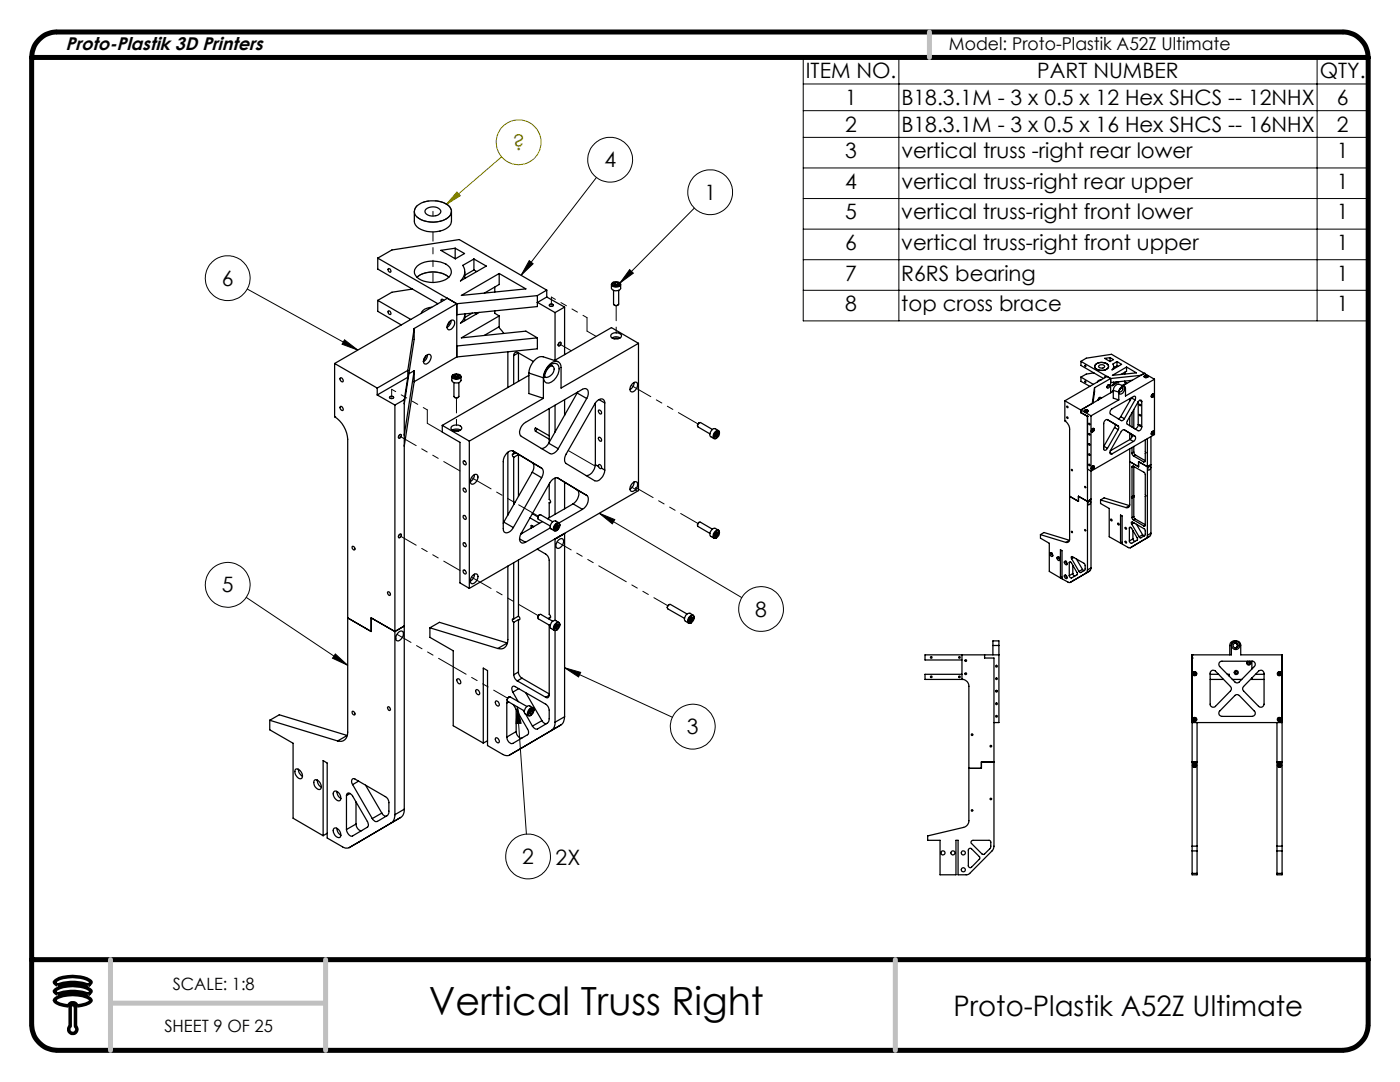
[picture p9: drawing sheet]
<svg xmlns="http://www.w3.org/2000/svg" width="279mm" height="216mm" viewBox="0 0 279 216" stroke-linecap="round" stroke-linejoin="round" font-family="sans-serif">
<g fill="none" stroke="#000" stroke-width=".2">
<path d="M160.3 11.5h112.7v52.5h-112.7zM160.3 16.8h112.7M179.4 11.5v52.5M262.9 11.5v52.5M119 35.4l-15 19.5M160.3 22.1h112.7M160.3 27.4h112.7M160.3 33.5h112.7M160.3 39.6h112.7M49.4 57.7l22 12.2M105.6 52l.8 .6-2.4 2.3zM125.7 53.8l.7 .7-2.7 2z"/>
<path d="M138.6 41.5l-14.9 15M160.3 45.7h112.7M160.3 51.8h112.7M160.3 57.9h112.7M68.8 67.8l2.6 2.1-3.1-1.2zM49.1 119.2l20.3 13.6M119.6 102.4l28.4 16.8M119.6 102.4l3.1 1.3-.5 .8zM66.9 130.5l2.5 2.3-3-1.5zM112.7 133.2l21.5 9.9M112.7 133.2l3.2 1-.4 .9zM103.3 141l1.8 25.4"/>
<path d="M103.3 141l.7 3.3-1 .1z"/>
<circle cx="121.8" cy="31.9" r="4.5"/>
<circle cx="141.7" cy="38.4" r="4.5"/>
<circle cx="45.4" cy="55.5" r="4.5"/>
<circle cx="45.4" cy="116.7" r="4.5"/>
<circle cx="151.9" cy="121.5" r="4.5"/>
<circle cx="138.3" cy="145" r="4.5"/>
<circle cx="105.4" cy="170.9" r="4.5"/>
</g>
<g fill="none" stroke="#808000" stroke-width=".2">
<path d="M91.2 38.3l.7 .8-2.9 1.7zM100.1 31.3l-11.1 9.5"/>
<circle cx="103.5" cy="28.4" r="4.5"/>
</g>
<path d="M10.9 197.7a6 6 0 0 1 5.2-.9 3.2 3.2 0 0 1 2.1 1 .79 .79 0 0 1-1.3 .4 10.7 10.7 0 0 0-5.5 .1l-.5-.4zM10.9 195.9a6 6 0 0 1 5.2-.9 3.2 3.2 0 0 1 2.1 1 .79 .79 0 0 1-1.3 .4 10.7 10.7 0 0 0-5.5 .1l-.5-.4zM11 199.4a7.1 7.1 0 0 1 7 0l.2 .2a1.36 1.36 0 0 1-1.1 .8l-1.7 .3a.9 .9 0 0 0-.9-.6 .9 .9 0 0 0-.8 .6 4.3 4.3 0 0 1-2.7-.9l-.1-.2zM14 204.8a.81 .81 0 0 0 0 1.2 .81 .81 0 0 0 1.1 0 .81 .81 0 0 0 0-1.2M14 201a.53 .53 0 0 1 .5-.6 .53 .53 0 0 1 .6 .6" fill="none" stroke="#000" stroke-width=".7" stroke-linecap="butt"/>
<path d="M11.4 6.4a5.1 5.1 0 0 0-5.1 5.1M267.9 6.4a5.1 5.1 0 0 1 5.1 5.1M6.3 204.5a5.2 5.2 0 0 0 5.1 5.1M273 204.5a5.2 5.2 0 0 1-5.1 5.1" fill="none" stroke="#000" stroke-width="1" stroke-linecap="butt"/>
<path d="M14 201v3.8M15.1 201v3.8" fill="none" stroke="#000" stroke-width=".7"/>
<path d="M11.4 6.4h256.5M6.3 191.5h266.7M6.3 204.5v-193h266.7v193M11.4 209.6h256.5" fill="none" stroke="#000" stroke-width="1"/>
<path d="M185.5 6.4v5.1M22 191.5v18.1M65 191.5v18.1M178.7 191.5v18.1M22 200.2h43" fill="none" stroke="#c0c0c0" stroke-width="1"/>
<path d="M125.7 53.8l.7 .7-2.7 2zM119.6 102.4l3.1 1.3-.5 .8zM112.7 133.2l3.2 1-.4 .9zM105.6 52l.8 .6-2.4 2.3zM68.8 67.8l2.6 2.1-3.1-1.2zM66.9 130.5l2.5 2.3-3-1.5zM103.3 141l.7 3.3-1 .1z" fill="#000"/>
<path d="M91.2 38.3l.7 .8-2.9 1.7z" fill="#808000"/>
<g fill="none" stroke="#000" stroke-width=".25">
<path d="M75.4 51.5l15.8 9.1M75.4 51.5l2.8-1.6 13.5-2.1 17.4 10.1M75.4 51.5v2.2l12 6.9M75.4 59.9v2.2l4.7 2.7M75.4 59.9l6.6 3.8M77.5 53.6a.44 .44 0 0 1 .4 .2 .44 .44 0 0 1 0 .5l-.4-.2zM82.3 57.7l-4.1 .6-2.8 1.6M82.7 42.2v1.9a2.22 2.22 0 0 0 1.9 1.9 4.9 4.9 0 0 0 5.4-1.3l.1-.6v-1.9M83.2 55.3a5.3 5.3 0 0 1 6.4 0M83.2 41.1a5.4 5.4 0 0 1 6.5 .2 1.57 1.57 0 0 1-.8 2.4 5.6 5.6 0 0 1-5.7-.4 1.46 1.46 0 0 1 0-2.2zM83.3 53.1a5.3 5.3 0 0 1 6.4 .2 1.56 1.56 0 0 1-.8 2.5 5.5 5.5 0 0 1-5.7-.5 1.4 1.4 0 0 1 .1-2.2zM85 41.8a2.11 2.11 0 0 1 2.9 .2 1.17 1.17 0 0 1-1.3 1.1h-.5a1.1 1.1 0 0 1-1.3-1.1z"/>
<path d="M88 50l2.8-.5 1.9 1.1-1.8 1zM88.5 59.9l-.4-.2v.5M90.8 49.5v2.1M92.1 58.9l7.5-4.3 5.4 3zM92.4 53l2.2-1.3 2.4 1.4-5.1 3a2.3 2.3 0 0 0 .5-3.1zM92.7 54.2v1.4M94.6 51.7v2.2M94.6 53.9l.5 .3M94.6 53.9l-1.9 1M98.7 57.3v1M99.6 54.6v2.2l-2.9 1.7M107.2 59v2.2l-16 1.6"/>
<path d="M107.2 59l-16 1.6M109.1 57.9l-1.9 1.1M109.1 59.3l-1.9 1.1M109.1 59.3l3.6 2M109.1 57.9v1.4M122 56.8v.7a1.05 1.05 0 0 0 1.9 0v-.7M122.2 56.5a.84 .84 0 0 1 .9-.3 .84 .84 0 0 1 .6 .6 1.02 1.02 0 0 1-1.6-.1zM122.4 56.3l-.3 .3a.72 .72 0 0 0 .3 .6 .72 .72 0 0 0 .8 .1 .6 .6 0 0 0 .7-.6l-.4-.4M122.4 57.9v2.8a.6 .6 0 0 0 1.1 0v-2.8M122.6 56.9h.1M122.7 56.9h.6M122.8 56.4l.5 .1"/>
<path d="M122.8 56.4l-.3 .2 .1 .3M122.8 56.4v.4M122.8 56.8l-.1 .1M122.8 56.8h.5M123.3 56.8h.1M123.3 56.5l.1 .2-.3 .2h-.5M123.3 56.5v.3M66.8 72.5v10.6M66.8 72.5l8.5 4.9M67.9 75.4a.47 .47 0 0 1 .5 .3 .47 .47 0 0 1-.1 .5l-.4-.4zM75.3 78.8l3.5 2M75.3 77.4v1.4"/>
<path d="M77.5 62a.44 .44 0 0 1 .4 .3 .44 .44 0 0 1 0 .5l-.4-.3zM77.9 79.1h.2l.4 .1a.4 .4 0 0 1-.4 .4 .4 .4 0 0 1-.3-.4zM80.7 79.8l-1.9 1M80.7 79.8v81.7M81.4 75.3l-6.1 3.5M81.4 75.3l-.7 4.5M81.4 73.9v1.4M81.4 73.9l-6.1 3.5M82.7 65.5v2.2l-2 12.9M82.7 74v2.2M82.7 65.5l-1.3 8.4M82.7 74l-2 12.8"/>
<path d="M82.7 76.2l-2 12.8M82.7 74l-1.1 .6M84.9 71l-.1 .4-.2 .3M85.1 70.9a.53 .53 0 0 1 .7-.2 .53 .53 0 0 1 .2 .7l-.2 .6a.96 .96 0 0 1-1.1 .6 1.37 1.37 0 0 1 .4-1.7zM85.3 70.8l-.2 .8-.6 .6M86.1 61.3a2.05 2.05 0 0 0-2 1.2M89.7 64.2l-.1 .4-.3 .3M89.8 64.1l.3-.2a.43 .43 0 0 1 .6 .3 1.24 1.24 0 0 1-1.3 1.5 1.25 1.25 0 0 1 .4-1.6zM90 63.9l-.2 .9-.6 .5M90.2 75.1v.8a1.05 1.05 0 0 0 1.8 0v-.8M90.3 74.9l.8-.3a.61 .61 0 0 1 .8 .6l-.5 .3a.7 .7 0 0 1-.7 0 .7 .7 0 0 1-.4-.6zM90.5 74.8l-.3 .3a1.02 1.02 0 0 0 .9 .6 1.02 1.02 0 0 0 .9-.6l-.3-.3"/>
<path d="M90.6 76.3v2.8a.57 .57 0 0 0 1 0v-2.8M90.7 79.3l.2 .1 .5-.1M90.8 75.2h.6h-.1M90.8 74.8l-.2 .3 .2 .2h.5l.3-.2-.3-.3M90.8 74.8h.5M90.8 74.8v.4M90.8 75.2h.5M91.2 60.6l-1.9-1.1-22.5 13M91.2 60.6l-8.5 4.9M91.2 60.6v10.6M91.2 71.2l-8.5 5M91.3 74.8v.4"/>
<path d="M92.7 62.7v1.3M94.3 62.5l-1.6 .9M94.8 62.4l.3 .2M95.6 62.3l-3.7 2.2 .6-.7 .2-1.2M98.7 62v.5l.9 .5M99.5 65.3l1 1.2M99.6 63v2.2l-2.9 1.7M99.6 63l-7.5 4.4 12.9-1.3 2.2 1.3M101.4 70.2v7.1M102.5 70.9v5.7M103.5 70.4a.58 .58 0 0 0-.7-.1 .58 .58 0 0 0-.3 .6M103.5 70.4l3 1.7"/>
<path d="M103.5 70.4v5.7M103.5 70.4l-1 .5M105.6 74.9l-17.3 10M105.6 74.4v4.1l2.8 1M105.6 74.4l2.8 1M107.2 67.4v2.2l-16 1.6M107.2 60.3l3.6 2.1M107.2 67.4l-16 1.6M108.4 79.5l-14.7 8.5M108.4 75.4v4.1M109.7 73l.5-.4a1.04 1.04 0 0 1 1.2 .2 1.04 1.04 0 0 1 .1 1.2 3.2 3.2 0 0 1-2 2.4 1.07 1.07 0 0 1-1-.5 1.07 1.07 0 0 1 .1-1.1l.6-1.3zM109.7 60.7h.5l.2 .1a.4 .4 0 0 1-.4 .3 .4 .4 0 0 1-.4-.3z"/>
<path d="M110.1 73a.98 .98 0 0 1 .1 1.7 1.48 1.48 0 0 1-1.4 .6M110.2 73a2.21 2.21 0 0 0-1.4 2.3M110.8 62.4v9.5M111.3 72.1l-2.9-.9a2.36 2.36 0 0 0-2.5 1.8l-.3 1.4M111.5 68.4l.3-.1a.4 .4 0 0 1 .1 .5 .4 .4 0 0 1-.5 .2zM112.7 61.3l-1.9 1.1M112.7 61.3v9.5M112.7 79.8v3.1M115.2 78.4l1.9 1.1M115.2 78.4l-5.7 10M115.3 78.2l-.1 .2M117.1 79.5a1.31 1.31 0 0 0-.2-2l-.7 .2-11.3 6.6a1.97 1.97 0 0 0-.9 2.8l5.7 3.4a1.47 1.47 0 0 0 1.7-1"/>
<path d="M117.1 79.5l-5.7 10M119.5 79.7l1.2 .7M122 66.8a1.4 1.4 0 0 1 2 .1 1.13 1.13 0 0 1-1.7 .6 .5 .5 0 0 1-.3-.7zM122.1 67.4l.6-.2 1.1 .2M122.5 67.6l.4-.1 .5 .1M122.6 60.9l.4 .1 .3-.1M126.2 76.6a.61 .61 0 0 1 1-.1 1.38 1.38 0 0 1-1.2 1.7 1.1 1.1 0 0 1 .2-1.6zM126.5 76.3l-.1 .7-.7 .7M127.4 68.5l-15.4 8.9v-4.1a1.16 1.16 0 0 0-.8-1.2 1.16 1.16 0 0 0-1.4 .5l-.7 .8a3.7 3.7 0 0 0-.7 2M127.4 68.5v29.4l-33.7 19.5M127.4 68.5l-5.4-3.1-11.3 6.5M212.5 80v4"/>
<path d="M212.5 80l3.2 1.8M215.7 72.1v.8l4.5 2.6M215.7 75.2v.9l1.8 1M215.7 72.1l6 3.4M215.7 72.1l1.1-.6 5-.8 6.6 3.8M215.7 75.2l2.5 1.5M218.3 74.4l-1.5 .2-1.1 .6M218.4 77.4l-.4 3.1-2.3 1.3M218.4 77.4l-.3 3M218.7 72.7a1.73 1.73 0 0 1 2.5 .4 1.5 1.5 0 0 1-2.2 .6 .58 .58 0 0 1-.5-.4 .58 .58 0 0 1 .2-.6zM218.7 72.7a1.85 1.85 0 0 1 2.5 .2 .97 .97 0 0 1-1.3 1 1.06 1.06 0 0 1-1.4-.9zM219.3 79.4l-.1 .3"/>
<path d="M219.3 73a.63 .63 0 0 1 .7-.2 .63 .63 0 0 1 .4 .4 .67 .67 0 0 1-1.1-.2zM219.5 79.3l-.2 .4M219.7 79.5v-.1a.29 .29 0 0 0-.4-.1 .29 .29 0 0 0-.1 .4l-.1 .1M219.8 75.8l-.5 .1-.3 .3M220.7 75.2h-.2v.2M221.1 76.9l-.2 .2M221.1 76.8l.2-.1a.38 .38 0 0 1 .1 .5 .38 .38 0 0 1-.5 .2zM221.2 76.8l-.3 .5M221.5 71.4l-1 .1 1 .6M221.5 71.4l.7 .4-.7 .3M221.5 71.4v.7M221.7 75.5l-.8-.4-8.4 4.9"/>
<path d="M221.7 75.5l-3.3 1.9M221.7 75.5v2.9M222 74.9l2.8-1.7 2 1.2zM222.1 72.6l.8-.5 .9 .6-1.9 1.1a.87 .87 0 0 0 .2-1.2zM222.2 78.1l-6.5 3.7M222.2 77.9v1.5l1.1 .4M222.2 77.9l1.1 .3M222.2 77.9l-.2 .2 .2-.1M222.3 73.1v.5M222.8 76.2l-.5 .4M222.9 72.1v.9M222.9 73l.2 .1"/>
<path d="M222.9 73l-.6 .4M223 76.2l.1 .1M223.3 79.8l-5.6 3.2M223.3 78.2v1.6M223.3 76.2l-1.4 .8 .4-.7v.5M223.4 78.2a.52 .52 0 0 0 .6-.2 .52 .52 0 0 0-.1-.6l-.4 .3-.1 .5M223.7 77.3l.6-.1a.98 .98 0 0 1-.8 1.4l-.2-.2v-.4zM224.3 77l-1-.3a1.21 1.21 0 0 0-1.1 1.2M224.5 76v.2l.3 .2M224.5 74.3v.3M224.8 73.2v.9l-1.1 .6M224.8 76.4v.2"/>
<path d="M224.8 76.4l-.8 .5M225.5 79.6v.4M225.8 79.4l.7 .4M225.8 79.4l-2.1 3.7M225.8 79.3v.1M226 75.9l-4.3 .4M226.5 79.8l.1-.6-.3-.1-4.4 2.5a.82 .82 0 0 0-.3 1l2.2 1.4 .6-.5M226.5 79.8l-2.1 3.7M227.4 79.9l.5 .3M228.4 75a.38 .38 0 0 1 .4-.1 .38 .38 0 0 1 .3 .3 .41 .41 0 0 1-.5 .2 .41 .41 0 0 1-.2-.4zM228.4 74.5h.1M228.4 75.1v.1"/>
<path d="M228.4 74.5l-.7 .4-6 .6M228.4 75a.29 .29 0 0 1 .4-.1 .29 .29 0 0 1 .2 .3h-.5zM228.5 75h.1M228.5 75l-.1 .1a.32 .32 0 0 0 .3 .3 .32 .32 0 0 0 .3-.4M228.6 75.2h.1M228.7 75h.1M228.7 75l-.2 .1 .1 .1M228.7 75v.1M228.7 75.1l-.1 .1M228.7 75.1h.1M228.7 75.1l.1 .1M228.8 75.2h.1"/>
<path d="M228.8 75v.2h-.2M228.8 75v.2M229 75h.1M229.1 75.1v.1M229.8 79.2h.1M229.9 78.7l.2-.1a.37 .37 0 0 1 .2 .4 .37 .37 0 0 1-.5 .2zM229.9 79h.1M229.9 79l.1 .1M230 78.7h.1a.29 .29 0 0 1 .1 .3 .29 .29 0 0 1-.4 .2zM230 79h-.1M230 78.8v.2M230 78.8h.1"/>
<path d="M230 78.8l.2 .1M230.1 78.6a.34 .34 0 0 0-.3 .3 .34 .34 0 0 0 .2 .3M230.1 78.6l.2 .2M230.1 78.6h.1M230.2 78.9v-.1h-.2l-.1 .3h.1M230.2 78.9l-.2 .2M230.4 75.7l-5.8 3.3v-1.5a.48 .48 0 0 0-.4-.5 .48 .48 0 0 0-.5 .4l-.4 .8M230.4 75.7v11l-12.7 7.3-.7-.4M230.4 75.7l-2-1.2-4.3 2.4M66.8 83.1a5.8 5.8 0 0 1 2.6 4.5v58.5a1.55 1.55 0 0 1-2 1.7M66.8 83.1h.1M67.9 81.1a.47 .47 0 0 1 .5 .3 .47 .47 0 0 1-.1 .5l-.4-.4z"/>
<path d="M78.8 80.8v81.8M79.8 86.7h.1a.39 .39 0 0 1 .1 .5 .39 .39 0 0 1-.5 .1v-.2zM88.3 84.9l5.4 3.1M88.3 84.9v1.3l3.5 2.1v28l1.9 1.1M90.1 85.2a1.39 1.39 0 0 1 2 .1 1.21 1.21 0 0 1-2.1 .3zM90.3 85.8l.6-.2 .6 .1 .4 .1M91.5 86h-.8M92.5 97.4a.47 .47 0 0 1 .5 .3 .47 .47 0 0 1-.1 .5l-.4-.3zM92.5 92a.46 .46 0 0 1 .5 .2 .46 .46 0 0 1-.1 .6l-.4-.3zM93.7 88v29.4M94.3 95a.6 .6 0 0 1 1.1-.1 1.37 1.37 0 0 1-1.3 1.7 1.19 1.19 0 0 1 .2-1.6zM94.7 94.7l-.2 .7-.7 .7"/>
<path d="M101.4 90.2v12.6M102.2 89.9l4 2.4M102.5 90.6h-.2l-.1 .1 .3 .6M102.5 90.1v.5M102.5 91.3v9.1M102.9 90.3l-.4 .3M103.5 90.7h.1M103.5 90.7v8.4M103.5 90.7l-1 .6M106.2 92.3a1.55 1.55 0 0 1 0 1.9M106.2 92.3l1.9 1.1M106.2 94.2l-5.7 10"/>
<path d="M106.2 94.2l1.9 1.1M106.9 86l-.2-.3 .2-.3 2.7 1.6M106.9 86l2.7 1.6M107.1 85.5l-.2 .5M108.1 93.4l-5.7-3.4a1.92 1.92 0 0 0-2 2.1l.1 13.8a.77 .77 0 0 0 .6 .5 .77 .77 0 0 0 .7-.4l.6-.7M108.1 93.4a1.43 1.43 0 0 1 0 1.9M108.1 95.3l-5.7 10M109.5 88.4l-.6 .8-.9 .3M109.5 88.4l1.9 1.1M109.6 96.6v3.1l.3 .5-.1 .1h-.2M109.6 81.5v6.8M110.8 80.9v5.3"/>
<path d="M110.8 95.4v7.2M111.2 95.3l4 2.5M112.7 96.2v5.3M115.2 97.8a2 2 0 0 1-.8 2.7M115.2 97.8l1.9 1M117.1 98.8l-5.7-3.4a1.47 1.47 0 0 0-1.7 1l-5.7 10M117.1 98.8a1.97 1.97 0 0 1-.9 2.8M118.8 92.7a2.13 2.13 0 0 1-1.8 2.2M118.8 92.7l.7 .4M118.8 80.4v12.3M119.5 93.1v-.3a.47 .47 0 0 1 .5 .1 .47 .47 0 0 1 .1 .5M119.5 93.1l.3 .4 .3-.1"/>
<path d="M119.5 87.2a.47 .47 0 0 1 .5 .3 .47 .47 0 0 1-.1 .6l-.4-.5zM119.5 81.8a.47 .47 0 0 1 .5 .3 .47 .47 0 0 1-.1 .5l-.4-.3-.1-.3zM120.1 93.4l.6 .4M120.7 80.4a.77 .77 0 0 0-.5-.8 .77 .77 0 0 0-.9 .3l-.6 .7-5.7 10a1.55 1.55 0 0 0 0 1.9l5.7 3.4a1.58 1.58 0 0 0 1.8-1.2l.2-.9M120.7 80.4v13.4M126.2 96.4a.61 .61 0 0 1 1 0 1.38 1.38 0 0 1-1.2 1.6 1.1 1.1 0 0 1 .2-1.6zM126.5 96.2l-.1 .7-.7 .7M139.6 84.3l-.3 .3-.1 .3M142.2 85.7l-2.4-1.4a.6 .6 0 0 0-.5 .9l2.4 1.4M142.7 87h.1M142.8 87l.3 .1M142.8 86.3l.4-.3h.2a.97 .97 0 0 1-.8 1.5 .82 .82 0 0 1 .2-1.2z"/>
<path d="M142.9 86.7l-.2 .2M142.9 86.7l-.1 .3M143 86.4l-.3 .4v.4l.4-.1M143 86.4h.3v.3M143 86.4l-.1 .3M143 86.4l.1 .2M143.1 86.6l.2 .1M143.1 86.6l-.2 .1M143.3 86.7l-.2 .4M143.4 85.9l-.6-.4a1.07 1.07 0 0 0-.9 1.6l.6 .4M143.6 86.4l-.1-.3a.75 .75 0 0 0-1.1 .6 .55 .55 0 0 0 .2 .9l.4-.2M212.5 84a2.25 2.25 0 0 1 1 1.7v21.9a.59 .59 0 0 1-.8 .6"/>
<path d="M212.5 84h.1M213.5 99l1.7 1v-1l1.8 1 .7-.4M213.9 93.7l.1 .2zM215.7 82.3l1.3 .8M215.7 81.8v.5M215.7 81.8l2 1.2M215.7 82.3h.1M216.4 81.9a.38 .38 0 0 1 .4-.2 .38 .38 0 0 1 .3 .4 .41 .41 0 0 1-.4 .1 .41 .41 0 0 1-.3-.3zM216.4 82.1h.1M216.5 97.1h.1v.2zM216.5 81.9l.5 .1a.25 .25 0 0 1-.3 .2 .25 .25 0 0 1-.2-.3zM216.5 81.9v.1a.3 .3 0 0 0 .3 .2 .3 .3 0 0 0 .3-.2l-.1-.1"/>
<path d="M216.7 82.1h.2M216.7 81.9l-.1 .1 .1 .1M216.7 81.9h.2M216.7 81.9v.2M216.9 81.9l.1 .1-.1 .1M216.9 81.9v.2M217 83.1h.1M217 83.1v30.6M217.1 82.1h.1M217.3 86.5l.2 .1v.2zM217.7 83v30.3M217.8 93.5l.1 .1"/>
<path d="M217.8 86.1h.1M218 85.9l.1 .1M218 85.7l.1-.1a.24 .24 0 0 1 .2 .3 .24 .24 0 0 1-.4 .1zM218.1 85.5a.36 .36 0 0 1 .3 .4 .36 .36 0 0 1-.4 .3 .4 .4 0 0 1 .1-.7zM218.1 93l.1-.1a.35 .35 0 0 1 .1 .5 .35 .35 0 0 1-.5 .1zM218.1 93.3h-.1M218.1 93.3l-.1 .1M218.1 93a.24 .24 0 0 1 .2 .4 .24 .24 0 0 1-.4 0zM218.1 93.2v.1M218.1 85.8v-.1l-.1 .2M218.1 93.1l-.1 .3M218.1 93.1l.1 .2"/>
<path d="M218.1 93.1v.1M218.1 93.2l.1 .1M218.1 85.8l.1 .1M218.1 85.8l-.1 .1M218.2 92.9v.1M218.2 85.5h.1M218.2 85.9v-.2l-.2 .1 .1 .2M218.2 93.3l-.2 .1M218.2 85.9l-.1 .1M218.3 93.1v-.1a.32 .32 0 0 0-.4 .2 .32 .32 0 0 0 .1 .4h.1M218.3 85.7v-.1a.28 .28 0 0 0-.4 .1 .28 .28 0 0 0 .2 .4M218.3 93.1v.1"/>
<path d="M219.6 99.8v.7l1.8 1v5.6l2.2 1.3M219.6 99.8l5.1 1.5M219.6 99.8l.7-.5 5.1 1.6-.7 .4M220.3 89l.7 .5M220.3 89v.1M220.9 83.7l1.5 .9M221.5 90.3l.4 .3M222.4 84.6l.2 .2-.2 .5M222.4 84.6l.8 .4M222.4 85.3l.8 .4M222.4 85.3l-2.1 3.7M223.2 85l-2.2-1.3a.78 .78 0 0 0-.7 .8v5.2l.3 .2 .4-.4"/>
<path d="M223.2 85l.1 .2-.1 .5M223.2 85.7l-2.2 3.8M223.7 83.1l-.3 .3-.3 .1M223.7 83.1l.7 .4M224.3 85.7l1.5 .9M225.5 89.5v11.1a.55 .55 0 0 1-.8 .7M225.5 92.1l1.7 1v-1l1.8 1 .7-.4M225.5 83.1v1.8M225.5 86.4v1.3M225.5 87.7l.7 .4M225.5 87.7l-3.9 2.3M225.8 86.6a.73 .73 0 0 1-.3 1.1"/>
<path d="M225.8 86.6l.7 .5M225.9 86.7v.3M225.9 90.4l.4 .6M225.9 87h.1M225.9 99.1h-.1l.1 .2M225.9 82.3v2.9M225.9 87v.1M225.9 89.3v1.1M225.9 93.2v5.9M225.9 99.3v4M226.2 93l2.2 1.3 .1 .2 .1 4.2 .1 .2-.1 .1M226.2 93h-.2l-.1 .2"/>
<path d="M226.2 93l-.3 .2M226.2 88.1l-4.3 2.5M226.3 90.2l.3 .6M226.3 98.9l.1 .1-.1 .1M226.3 91l1.9 1.1M226.3 81.7v3.7M226.3 89.1v1.1M226.3 93.1v5.8M226.3 99.1v4M226.3 90.2l-.4 .2M226.3 98.9l-.4 .2M226.3 99.1l-.4 .2"/>
<path d="M226.5 87.1l-2.2-1.4-.3 .2-2.5 4.1 .1 .6h.3M226.5 87.1a.69 .69 0 0 1-.3 1M226.6 90.8l2 1.1M226.6 90.8l-.3 .2M227.2 84.7a.89 .89 0 0 1-.7 .9M227.2 84.7l.2 .2M227.2 80.2v4.5M227.4 84.9l.1-.2 .1 .3M227.4 82.7l.2 .1v.2zM227.4 84.9l.2 .1M227.6 85l.3 .2M227.9 80.2l-.3-.4-.5 .4-2.2 4.1v.3l2.2 1.3a.67 .67 0 0 0 .8-.7"/>
<path d="M227.9 80.2v5M228.6 91.9a.21 .21 0 0 1-.1 .3 .21 .21 0 0 1-.3-.1M228.6 87.8l.1 2.5-.1 .1M228.6 90.4v1.5M228.6 99v5.8M228.6 91.9l-.4 .2M228.7 90.3l-.1 .1M228.7 99h-.1M229 87.5v19.3M229.2 93.2l.2-.1a.32 .32 0 0 1 .3 .3 .32 .32 0 0 1-.3 .3l-.3 .1zM229.7 87.1v19.3M229.8 86.6v.1"/>
<path d="M229.9 86.1l.2-.1a.38 .38 0 0 1 .2 .5 .38 .38 0 0 1-.5 .2v-.2zM229.9 86.4l.1 .1M229.9 86.5h.1M230 86.2l.1-.1a.29 .29 0 0 1 .1 .4 .29 .29 0 0 1-.4 .1zM230 86.4l-.1 .1M230 86.3v.1M230 86.3h.1M230 86.3l-.1 .1M230 86.3l.2 .1M230.1 86l.1 .1M230.2 86.4l-.2 .1M230.3 86.3v-.2a.31 .31 0 0 0-.5 .2 .31 .31 0 0 0 .1 .4l.1-.1"/>
<path d="M70.3 109.1a.39 .39 0 0 1 .5 .1 .39 .39 0 0 1-.1 .5l-.4-.2zM77.4 118.1a.4 .4 0 0 1 .4 .2 .4 .4 0 0 1 0 .5l-.4-.2zM79.7 106.7l.2-.1a.37 .37 0 0 1 .1 .5 .37 .37 0 0 1-.5 .1zM92.4 113.8a.43 .43 0 0 1 .5 .2 .43 .43 0 0 1 0 .5l-.4-.2zM92.4 108.4a.43 .43 0 0 1 .6 .2 .43 .43 0 0 1-.1 .5l-.4-.3zM92.5 102.9a.45 .45 0 0 1 .5 .2 .45 .45 0 0 1-.1 .5l-.5-.4zM94.3 114.9a.6 .6 0 0 1 1.1-.1 1.37 1.37 0 0 1-1.3 1.7 1.19 1.19 0 0 1 .2-1.6zM94.7 114.6l-.2 .7-.7 .7M100.5 104.2l1.9 1.1M100.5 104.2l-.1 .2M101.4 113v14.6a1.55 1.55 0 0 1-2.1 1.8M102.5 100.4l.1 .2"/>
<path d="M102.5 112.3v11.2M102.8 100.2l-.3 .2M103.5 111.8v11.1M103.7 107.5l1.2 .7M104 106.4a1.25 1.25 0 0 0 .2 2l.7-.2M104 106.4l.1 .1M105.8 103.3l1.9 1.1M106.2 102.5l1.2 .7M106.5 105.1l-.5-.3v.5M107.2 109.6l1.7 1a1.6 1.6 0 0 1 .7 1.2v10.8l.3 .5-.1 .2h-.2M107.7 102.8l-.4 .6M108.3 104.1l-4.4 2.5"/>
<path d="M109.6 100.3v3M109.8 105.3l-4.9 2.9M109.9 100.2l-.3 .1M110.3 104.1l-2.4-1.4a.58 .58 0 0 0-.5 .9l2.4 1.4M110.8 107.5v16.3M110.8 105.4l.3 .2M110.9 104.7l.6-.2a.93 .93 0 0 1-.8 1.4 .82 .82 0 0 1 .2-1.2zM110.9 105.2l-.1 .1M110.9 105.2l-.1 .2M111.1 104.8l-.2 .4M111.1 104.8v.3M111.1 105.1l.3 .1"/>
<path d="M111.1 105.1l-.2 .1M111.2 104.8h-.1M111.4 107.8a.61 .61 0 0 1 1-.1 1.33 1.33 0 0 1-1.2 1.7 1.1 1.1 0 0 1 .2-1.6zM111.4 105.2l.1-.4-.3-.1-.3 .4-.1 .4 .3 .1M111.4 105.2l-.3 .4M111.5 104.3l-.6-.3a1.04 1.04 0 0 0-.9 1.6l.6 .3M111.7 104.8l-.1-.4a1.02 1.02 0 0 0-1 .5 1.02 1.02 0 0 0 .1 1l.5-.1M112.7 106.5l-2 1M112.7 106.4v36.6M114.4 100.5l1.8 1.1M114.4 100.5l-5.1 3M116.2 101.6l-4.7 2.8"/>
<path d="M139.6 104.2l-.3 .3-.1 .3M142.2 105.6l-2.4-1.4a.56 .56 0 0 0-.5 .9l2.4 1.3M142.8 106.2l.4-.3h.2a.95 .95 0 0 1-.8 1.5 .82 .82 0 0 1 .2-1.2zM142.9 106.7l-.2 .1M142.9 106.7l-.2 .2 .3 .1M143 106.3l-.1 .4M143 106.2l-.3 .4v.4h.3M143 106.2l.3 .1v.3M143 106.2v.3M143 106.5l.3 .1M143 106.5l-.1 .2M143.3 106.6l-.3 .4"/>
<path d="M143.4 105.8l-.6-.4a1.06 1.06 0 0 0-.9 1.6l.6 .4M143.6 106.3l-.2-.5a1.02 1.02 0 0 0-.9 .5 1.02 1.02 0 0 0 .1 1.1l.4-.1M207.6 106.7v.7l1.8 1v5.6l2.2 1.3M207.6 106.7l5.1 1.5M207.6 106.7l.8-.4 5 1.5-.7 .4M209.6 110.3a.42 .42 0 0 1 .4 .3 .42 .42 0 0 1-.1 .5 .53 .53 0 0 1-.3-.8zM209.8 110.3h.1M209.8 110.3l.3 .6M211 111.2a.42 .42 0 0 1 .4 .2 .42 .42 0 0 1-.1 .5 .51 .51 0 0 1-.3-.7zM211.2 111.2h.1M211.2 111.2l.3 .5M211.6 115.3v-5.6l.3 .2v5.6l1.4 .7h.3"/>
<path d="M211.9 115.1l-.3 .2M212.4 114.8a.37 .37 0 0 1 .5 .2 .37 .37 0 0 1-.1 .5l-.3-.3zM212.5 112a.4 .4 0 0 1 .4 .2 .4 .4 0 0 1-.1 .5 .52 .52 0 0 1-.3-.7zM212.7 112h.1M212.7 112l.3 .5M212.7 114.8l.3 .5M213.4 112.3a.23 .23 0 0 1 .3-.2 .23 .23 0 0 1 .2 .3l1.1 1.9v.3l-1.2 .8-.4-.5M213.4 112.3v2.6M213.7 112.1l-.3 .2M213.9 111.5l-.1-.4h.2l2.5 1.5v1.2l-.8 .5-.4-.3M213.9 106l.1 .3zM213.9 111.5l1.4 2.5"/>
<path d="M214.1 114.4l.2 .4 .2 .1M214.1 114.4l-.7 .5M214.1 112.8v1.6M214.3 115.8l-.7 .4M214.3 111.2l-.4 .3M214.8 111.5l1.2 2.1M216 113.6l.4 .2M216 113.6l-.7 .4M216.5 105.7h.1v.2zM217 113.7l-.3 .7 .8-.5M217.2 100.2l.3-.2a.38 .38 0 0 1 .1 .5 .38 .38 0 0 1-.5 .1zM217.5 113.9l-3.9 2.3"/>
<path d="M217.7 113.3l-.2 .6M217.7 113.3l-.7 .4M223.1 104.4l.2 .1v.3zM223.6 108.4v-5.6l.3 .1v5.6l1.4 .8h.3M223.9 108.2l-.3 .2M224.6 108a.21 .21 0 0 1 .2 .1 .21 .21 0 0 1-.1 .3zM225.4 105.4a.23 .23 0 0 1 .3-.2 .23 .23 0 0 1 .1 .2l1.1 1.9 .1 .4-1.2 .7-.4-.5M225.4 105.4v2.5M225.6 105.2l-.2 .2M225.8 104.6v-.4l.2-.1 2.5 1.5 .1 .3-.1 1-.9 .5-.3-.3M225.8 104.6l1.5 2.5M225.9 103.3l.3 .4"/>
<path d="M226.1 107.5l.2 .4 .2 .1M226.1 107.5l-.7 .4M226.1 105.9v1.6M226.2 103.7l2.1 1.3M226.3 103.1l.2 .4M226.3 103.1l-.4 .2M226.3 108.9l-.7 .4M226.3 104.3l-.5 .3M226.5 103.5l2.1 1.2M226.5 103.5l-.3 .2M226.8 104.6l1.2 2.1M228 106.7l.4 .2"/>
<path d="M228 106.7l-.7 .4M228.6 104.8l-.1 .2h-.2M228.6 104.8l-.3 .2M229 106.8l-.3 .7 .7-.5M229.4 107l-3.8 2.3M229.7 106.4l-.3 .6M229.7 106.4l-.7 .4M69.4 123.3l4.7 2.7v-2.7l4.7 2.7 1.9-1.1M79.6 126.2a.57 .57 0 0 1 .8-.1 1.45 1.45 0 0 1-1.1 1.8 .92 .92 0 0 1 0-1.5zM85.8 125.3v1.9l4.7 2.7v14.9l5.9 3.5M85.8 125.3l13.5 4.1M85.8 125.3l1.9-1.1 13.5 4.1-1.9 1.1"/>
<path d="M91.2 135.5a.54 .54 0 0 1 .7 .3 .54 .54 0 0 1-.2 .7l-.4-.4zM95 137.6a.6 .6 0 0 1 .6 .4 .6 .6 0 0 1-.1 .6l-.5-.3-.1-.4zM99 139.9a.6 .6 0 0 1 .5 .3 .6 .6 0 0 1-.1 .7l-.4-.4-.2-.4zM101.2 139.9l-.1 .4M101.6 139.1l-.4 .6M102.3 138.1l-.1-.2a.52 .52 0 0 1 0-.7 .52 .52 0 0 1 .6-.2l6.1 3.5a1.62 1.62 0 0 1 .7 1.2l-.1 2.3-.3 .3-1.9 1.2a.89 .89 0 0 1-1-.6M102.3 138.1l1.1 1.9M102.5 123.5h-.2l-.1 .2 .3 .5M102.5 134.7a1.62 1.62 0 0 0 .7 1.2M102.5 124.2v10.5M103.2 135.9l5.7 3.2M103.5 134.1a1.6 1.6 0 0 0 .7 1.2"/>
<path d="M103.5 122.9l.3 .4v.3h-.3M103.5 123.6v10.5M103.5 122.9l-1 .6M103.5 123.6l-1 .6M103.5 134.1l-1 .6M103.5 137.4l-1.2 .7M104.2 135.3l5.4 3.2M104.2 135.3l-1 .6M104.9 138.2l3.3 5.6M107.7 122.6l-.4 .6M109.6 138.7a.44 .44 0 0 1-.2 .5 .44 .44 0 0 1-.5-.1M109.6 123.3v.3"/>
<path d="M109.6 124.7v14M109.6 138.7l-.7 .4M109.9 123.1l-.3 .2M110.3 124l-2.4-1.4a.58 .58 0 0 0-.5 .9l2.4 1.3M110.8 125.8v18.3M110.9 124.5l.6-.2a.93 .93 0 0 1-.8 1.4 .8 .8 0 0 1 .2-1.2zM111 125.1l-.2 .1M111 125.1l-.2 .2 .4 .1M111.1 124.7l-.1 .4M111.1 124.6v.3M111.1 124.9l.3 .2M111.1 124.9l-.1 .2"/>
<path d="M111.4 125.1v-.4l-.2-.1-.4 .4v.4h.4M111.4 125.1l-.2 .3M111.5 124.2l-.6-.4a1.03 1.03 0 0 0-.9 1.6l.6 .4M111.7 124.6l-.2-.4a.98 .98 0 0 0-.9 .5 .98 .98 0 0 0 .1 1.1l.5-.1M111.7 124.6v.1M133.5 120.6l-.3 .6M137.1 122.5l-3.3-1.9a.58 .58 0 0 0-.5 .9l3.3 1.9M137.7 123.1l.7-.2a.97 .97 0 0 1-.9 1.4 .82 .82 0 0 1 .2-1.2zM137.8 123.6l-.1 .2M137.8 123.6l-.1 .2 .3 .2M137.9 123.3l-.1 .3M137.9 123.2v.2"/>
<path d="M137.9 123.4l.4 .2M137.9 123.4l-.1 .2M138 123.2l-.3 .4v.4h.3M138 123.2h.3v.4M138.3 123.6l-.3 .4M138.4 122.8l-.7-.4a1.03 1.03 0 0 0-.9 1.6l.6 .4M138.5 123.3l-.1-.5a1.02 1.02 0 0 0-1 .5 1.02 1.02 0 0 0 .1 1.1l.5-.2M192 135.6h.1M192 134.5h-7.4v1.1h7.4M192 130.7v4.9M196.5 130.7v.6h1.9v37.7l-.4 .7-4.5 4.6-.5 .3h-1.8v-6.9h-.4v6.9h-3.2v-6.9h-2.5v-.9l7.2-1.7a1.35 1.35 0 0 0 1.1-1.3v-26.9a1.32 1.32 0 0 0-1.4-1.3M198.2 128.8v-.9h1.2v.9"/>
<path d="M198.2 128.8h1.2M198.2 128.8v1.9M198.7 137.9h.3M199.4 130.7h-14.8v1h7.4M199.4 128.8v15.4h-1M237.9 131.3h.1M237.9 130.7h.1M237.9 130.7v38.1M238.3 134.3l.1-.1 .2 .3h-.3zM241.5 134.5h1.7M241.5 135.6h2.7M241.7 133.9l.3-.2 .5 .1 3.1 3.2a.64 .64 0 0 1 0 .9l-3 3a.61 .61 0 0 1-.7 .2 .61 .61 0 0 1-.4-.6v-6.3z"/>
<path d="M243.4 132.1l.3-.2h6.2a.62 .62 0 0 1 .6 .4 .62 .62 0 0 1-.2 .7l-3 3.1a.56 .56 0 0 1-.8 0l-3.1-3.1-.2-.5zM244.9 134.5h.4v.4M245.4 128.8h.3M245.4 128.8v1.9M245.7 128.8a.94 .94 0 0 1 1-.9 .94 .94 0 0 1 .9 .9v1.9h8.3v38.1M245.7 128.8v1.9h-7.8M245.9 135.6h1.9M246.5 138.8a.64 .64 0 0 1 .8 0l3 3.1a.61 .61 0 0 1 .2 .7 .61 .61 0 0 1-.6 .3h-6a.62 .62 0 0 1-.6-.3 .62 .62 0 0 1 .1-.7zM246.5 128.3a.5 .5 0 0 1 .5 .5 .5 .5 0 0 1-.5 .5 .5 .5 0 0 0 .4-.5 .5 .5 0 0 0-.4-.5zM246.6 128.3a.5 .5 0 0 0-.4 .8 .5 .5 0 0 0 .8 0 .5 .5 0 0 0-.4-.8M246.7 127.9a1 1 0 0 0-1.3 .9M249.1 131.9a.4 .4 0 0 0-.2 .7 .4 .4 0 0 0 .6 0 .4 .4 0 0 0-.1-.7"/>
<path d="M249.6 135.6h2.7M249.8 131.9v1.6M249.8 135.3v.3M250.6 134.5h1.7M251.2 133.9a.64 .64 0 0 1 .7-.1 .64 .64 0 0 1 .4 .6v6.1a.64 .64 0 0 1-.4 .6 .64 .64 0 0 1-.7-.2l-3-3a.64 .64 0 0 1 0-.9zM255.2 134.4l.1-.2 .2 .1v.2l-.2 .1zM255.8 131.3h.1M53.8 143.7v1.9l4.7 2.7v15l6 3.5M53.8 143.7l13.6 4.1M53.8 143.7l1.9-1.1 13.6 4.2-1.9 1M59 153.5a1.16 1.16 0 0 1 1.4 1.2 .5 .5 0 0 1-.2 .6 .5 .5 0 0 1-.5 0l-.7-.7-.2-.6zM59.5 153.5v.1a1.52 1.52 0 0 0 .9 1.3"/>
<path d="M62.8 155.7a1.19 1.19 0 0 1 1.1 .5 1.19 1.19 0 0 1 0 1.3 1.28 1.28 0 0 1-1.1-1.8zM63.3 155.6l.3 1.1 .5 .4M66.7 157.9a1.19 1.19 0 0 1 1.1 .6 1.19 1.19 0 0 1 0 1.3 1.28 1.28 0 0 1-1.1-1.9zM67.2 157.9l.4 1 .5 .4M69.1 158.8l.1-.3a.56 .56 0 0 1 .5-.3 .56 .56 0 0 1 .5 .4l3.1 5.3a.88 .88 0 0 1 0 1.2l-2.9 1.7a1.19 1.19 0 0 1-1.3-1.3M69.1 158.8v6.7M69.9 158.3l-.8 .5M70.3 142a.39 .39 0 0 1 .5 .2 .39 .39 0 0 1-.1 .5l-.4-.3zM70.4 156.6l-.2-.8a.42 .42 0 0 1 .2-.4 .42 .42 0 0 1 .5 .1l6 3.5a1.38 1.38 0 0 1 .7 1.2v2l-.1 .3-2.2 1.4a.85 .85 0 0 1-1-.6M70.4 156.6l3.9 6.7M71.6 155.9l-1.2 .7M73 156.7l3.2 5.5"/>
<path d="M77.4 141.1a.4 .4 0 0 1 .4 .2 .4 .4 0 0 1 0 .5l-.3-.2zM96.4 148.3v-15l.9 .5v15l3 1.7a1.42 1.42 0 0 0 1.4 .2M97.3 147.8l-.9 .5M99 147.2a.67 .67 0 0 1 .5 1 .65 .65 0 0 1-.5-1zM101.1 140.3v6.8M101.5 140.1l-.4 .2M102.4 140.6l2.9 4.9a.88 .88 0 0 1 0 1.1l-3 1.7a1.14 1.14 0 0 1-1.2-1.2M103 146a1.26 1.26 0 0 0 1.1 1.3M103 146l-1.9 1.1M103 141.6v4.4M104.5 141.7l.1 .4M104.9 142.5l1.4 2.4"/>
<path d="M105.2 141l-3.4-1.9a.58 .58 0 0 0-.5 .8l3.3 2M105.8 141.6l.2-.2h.4a.95 .95 0 0 1-.8 1.4 .82 .82 0 0 1 .2-1.2zM105.8 142.1l-.1 .1M105.8 142.1l-.1 .2 .3 .2M106 141.7l-.2 .4M106 141.6l-.3 .4v.4l.3 .1M106 141.6l.3 .1v.4M106 141.6v.3M106 141.9l.3 .2M106 141.9l-.2 .2M106.3 142.1l-.3 .4M106.4 141.2l-.7-.3a1.04 1.04 0 0 0-.9 1.6l.6 .3"/>
<path d="M106.6 141.7l-.2-.5a1.02 1.02 0 0 0-1 .6 1.02 1.02 0 0 0 .1 1l.5-.1M108.2 143.8a.9 .9 0 0 0 .9 .6M108.2 143.8l-1.9 1.1M110.8 144.1a1.72 1.72 0 0 1-.8 1.7M111.9 144.7l-10.2 6M112.7 143a1.83 1.83 0 0 1-.8 1.7M112.7 143l-1.9 1.1M198.4 152h-2.5v1.3h-2.5M237.9 144.2h17.9M237.9 152h1M238.2 152.6h.3v.2l-.1 .1zM238.3 143.5l.1-.1 .2 .3-.2 .1z"/>
<path d="M238.9 144.2v24.6M254.8 152h1.1M254.8 144.2v24.6M255.2 143.5l.1-.1 .2 .3-.2 .1zM255.2 152.6h.3v.2l-.2 .1zM64.5 166.8v-15l.8 .5v14.9l3.1 1.8a1.42 1.42 0 0 0 1.3 .1M65.3 166.3l-.8 .5M66.7 165.3a1.24 1.24 0 0 1 1.2 1.7 .84 .84 0 0 1-1.2-.6 .92 .92 0 0 1 0-1.1zM67.2 165.3l.4 1 .5 .4M67.2 165.3h.1M71 164.4a1.21 1.21 0 0 0 1.2 1.3M71 164.4l-1.9 1.1"/>
<path d="M71 160v4.4M76.2 162.2l.5 .6h.4M76.2 162.2l-1.9 1.1M78.8 162.6a1.93 1.93 0 0 1-.7 1.6M79.9 163.1l-10.2 6M80.7 161.5a1.72 1.72 0 0 1-.8 1.6M80.7 161.5l-1.9 1.1M193.4 169.3h.4l1.7 1.7v.3l-1.6 1.7a.38 .38 0 0 1-.4 .1 .38 .38 0 0 1-.2-.3v-3.3zM193.9 167.8l.3-.1h3.2l.3 .3v1.1l-1.2 1.3-.3 .1-2.4-2.3zM237.9 168.8v1M237.9 174.3v.3h1v-.3M237.9 169.8v4.5"/>
<path d="M237.9 168.8h1M237.9 169.8h1M237.9 174.3h1M238.9 168.8v1M238.9 169.8v4.5M254.8 168.8v1M254.8 174.3v.3h1.1v-.3M254.8 168.8h1.1M254.8 169.8h1.1M254.8 174.3h1.1M254.8 169.8v4.5M255.9 168.8v1"/>
<path d="M255.9 169.8v4.5"/>
<circle cx="216.6" cy="73" r=".13"/>
<circle cx="216.6" cy="76.2" r=".13"/>
<circle cx="213" cy="83.4" r=".15"/>
<circle cx="213" cy="81.2" r=".15"/>
<circle cx="217.4" cy="84.6" r=".15"/>
<circle cx="217.4" cy="92.8" r=".15"/>
<circle cx="217.4" cy="90.7" r=".15"/>
<circle cx="217.4" cy="88.7" r=".15"/>
<circle cx="227.5" cy="80.9" r=".15"/>
<circle cx="221.8" cy="103.8" r=".17"/>
<circle cx="224.7" cy="105.5" r=".17"/>
<circle cx="185.9" cy="135.1" r=".17"/>
<circle cx="185.9" cy="131.2" r=".17"/>
<circle cx="191.5" cy="131.2" r=".17"/>
<circle cx="191.5" cy="135.1" r=".17"/>
<circle cx="192.7" cy="131.8" r=".18"/>
<circle cx="192.7" cy="134.4" r=".18"/>
<circle cx="198.9" cy="137.9" r=".17"/>
<circle cx="198.9" cy="135.4" r=".17"/>
<circle cx="198.9" cy="132.9" r=".18"/>
<circle cx="238.4" cy="134.4" r=".35"/>
<circle cx="238.4" cy="134.4" r=".4"/>
<circle cx="238.4" cy="134.4" r=".31"/>
<circle cx="238.4" cy="134.4" r=".16"/>
<circle cx="246.6" cy="128.8" r=".82"/>
<circle cx="246.7" cy="134.2" r=".4"/>
<circle cx="246.7" cy="134.2" r=".21"/>
<circle cx="249.2" cy="132.3" r=".22"/>
<circle cx="255.3" cy="134.4" r=".17"/>
<circle cx="255.3" cy="134.4" r=".33"/>
<circle cx="255.3" cy="134.4" r=".4"/>
<circle cx="255.3" cy="134.4" r=".31"/>
<circle cx="194" cy="146.6" r=".16"/>
<circle cx="197.7" cy="148.9" r=".17"/>
<circle cx="197.8" cy="159.4" r=".16"/>
<circle cx="198.9" cy="140.4" r=".17"/>
<circle cx="198.9" cy="142.9" r=".17"/>
<circle cx="238.4" cy="152.7" r=".42"/>
<circle cx="238.4" cy="152.7" r=".15"/>
<circle cx="238.4" cy="152.7" r=".35"/>
<circle cx="238.4" cy="143.6" r=".35"/>
<circle cx="238.4" cy="143.6" r=".31"/>
<circle cx="238.4" cy="152.7" r=".31"/>
<circle cx="238.4" cy="143.5" r=".16"/>
<circle cx="238.4" cy="143.5" r=".4"/>
<circle cx="255.3" cy="143.6" r=".31"/>
<circle cx="255.3" cy="143.5" r=".4"/>
<circle cx="255.3" cy="143.5" r=".17"/>
<circle cx="255.3" cy="143.6" r=".36"/>
<circle cx="255.4" cy="152.7" r=".31"/>
<circle cx="255.4" cy="152.7" r=".34"/>
<circle cx="255.4" cy="152.7" r=".16"/>
<circle cx="255.4" cy="152.7" r=".4"/>
<circle cx="188.2" cy="170.2" r=".4"/>
<circle cx="190.2" cy="170.2" r=".42"/>
<circle cx="192.2" cy="170.2" r=".4"/>
<circle cx="192.2" cy="173.6" r=".4"/>
<circle cx="194" cy="161.7" r=".15"/>
</g>
<g fill="none" stroke="#000" stroke-width=".2" stroke-dasharray="6.3 1.3 1.3 1.3 1.3 1.3">
<path d="M83.2 55.3a5.4 5.4 0 0 1 5.8-.4M86.4 42.2v.9M89 54.9l.6 .4M110 59.3v1.6M78.2 77.7v1.6M78.5 79.1v.1a.39 .39 0 0 1-.3 .3 .39 .39 0 0 1-.4-.3l.4-.1h.3M110.3 60.7l.1 .1a.39 .39 0 0 1-.4 .3 .39 .39 0 0 1-.3-.3l.3-.1h.3M111.4 68.8l.2-.4 .2-.1a.39 .39 0 0 1 .1 .5 .39 .39 0 0 1-.5 .1v-.1M114 70l-2.3-1.4M117.2 66.1v-2.7M119 67.1l-1.8-1M79.5 87.2l.2-.4 .2-.1a.39 .39 0 0 1 .1 .5 .39 .39 0 0 1-.5 .1v-.1"/>
<path d="M85.3 84.5v-2.7M88.3 86.2l-3-1.7M118.8 93l-5.4-3.1M126.9 97.9l.2-.1M126.9 97.3v.6M127.1 97.8l-1.1-.6M79.5 107.1l.2-.4 .2-.2a.39 .39 0 0 1 .1 .5 .39 .39 0 0 1-.5 .2v-.1"/>
</g>
<path d="M89 43.7a5.3 5.3 0 0 1-6-.7 1.61 1.61 0 0 1 1-2.5 5.4 5.4 0 0 1 5.7 .7 1.52 1.52 0 0 1-.7 2.5" fill="none" stroke="#000" stroke-width=".2" stroke-dasharray="6.3 1.3 1.3 1.3 1.3 1.3" stroke-dashoffset=".2"/>
<path d="M101.3 139.3l-22.1-12.7M133.3 120.9l-22.1-12.8" fill="none" stroke="#000" stroke-width=".2" stroke-dasharray="6.3 1.3 1.3 1.3 1.3 1.3" stroke-dashoffset="3.1"/>
<path d="M86.4 46.3v10" fill="none" stroke="#000" stroke-width=".2" stroke-dasharray="6.3 1.3 1.3 1.3 1.3 1.3" stroke-dashoffset="4.5"/>
<path d="M117.2 63.4l-7.2-4.1M85.3 81.8l-7.1-4.1" fill="none" stroke="#000" stroke-width=".2" stroke-dasharray="6.3 1.3 1.3 1.3 1.3 1.3" stroke-dashoffset="5.4"/>
<path d="M91.1 79.4v6.6M123 61v6.6" fill="none" stroke="#000" stroke-width=".2" stroke-dasharray="6.3 1.3 1.3 1.3 1.3 1.3" stroke-dashoffset="3.3"/>
<path d="M139.3 84.6l-13.3-7.7M107.4 103l-13.3-7.7M107.4 122.9l-13.3-7.7" fill="none" stroke="#000" stroke-width=".2" stroke-dasharray="6.3 1.3 1.3 1.3 1.3 1.3" stroke-dashoffset="1.8"/>
<path d="M91.8 94l-12-6.9M91.8 113.8l-12-6.9" fill="none" stroke="#000" stroke-width=".2" stroke-dasharray="6.3 1.3 1.3 1.3 1.3 1.3" stroke-dashoffset="2.6"/>
<path d="M139.3 104.5l-12.4-7.2" fill="none" stroke="#000" stroke-width=".2" stroke-dasharray="6.3 1.3 1.3 1.3 1.3 1.3" stroke-dashoffset="2.4"/>
<text font-size="7.8" x="85.6" y="202.6">Vertical Truss Right</text>
<text font-size="5.6" x="190.3" y="202.7">Proto-Plastik A52Z Ultimate</text>
<g font-size="4.2">
<text x="160.8" y="15.6">ITEM NO.</text>
<text x="207" y="15.6">PART NUMBER</text>
<text x="263.4" y="15.6">QTY.</text>
<text x="168.7" y="20.9">1</text>
<text x="179.9" y="20.9">B18.3.1M - 3 x 0.5 x 12 Hex SHCS -- 12NHX</text>
<text x="266.8" y="20.9">6</text>
<text x="168.7" y="26.3">2</text>
<text x="179.9" y="26.3">B18.3.1M - 3 x 0.5 x 16 Hex SHCS -- 16NHX</text>
<text x="266.8" y="26.3">2</text>
<text x="120.6" y="33.4">4</text>
<text x="168.7" y="31.6">3</text>
<text x="179.9" y="31.6">vertical truss -right rear lower</text>
<text x="266.8" y="31.6">1</text>
<text x="140.6" y="39.9">1</text>
<text x="168.7" y="37.7">4</text>
<text x="179.9" y="37.7">vertical truss-right rear upper</text>
<text x="266.8" y="37.7">1</text>
<text x="168.7" y="43.8">5</text>
<text x="179.9" y="43.8">vertical truss-right front lower</text>
<text x="266.8" y="43.8">1</text>
<text x="168.7" y="49.9">6</text>
<text x="179.9" y="49.9">vertical truss-right front upper</text>
<text x="266.8" y="49.9">1</text>
<text x="44.3" y="57">6</text>
<text x="168.7" y="56">7</text>
<text x="179.9" y="56">R6RS bearing</text>
<text x="266.8" y="56">1</text>
<text x="168.7" y="62.1">8</text>
<text x="179.9" y="62.1">top cross brace</text>
<text x="266.8" y="62.1">1</text>
<text x="44.3" y="118.2">5</text>
<text x="150.7" y="123">8</text>
<text x="137.1" y="146.5">3</text>
<text x="104.2" y="172.4">2</text>
<text x="110.9" y="172.5">2X</text>
</g>
<text font-size="4.2" fill="#808000" x="102.3" y="29.9">?</text>
<text font-size="3.7" x="13.1" y="9.9">Proto-Plastik 3D Printers</text>
<text font-size="3.5" x="189.4" y="9.9">Model: Proto-Plastik A52Z Ultimate</text>
<g font-size="3.4">
<text x="34.5" y="197.5">SCALE: 1:8</text>
<text x="32.8" y="206">SHEET 9 OF 25</text>
</g>
</svg>
